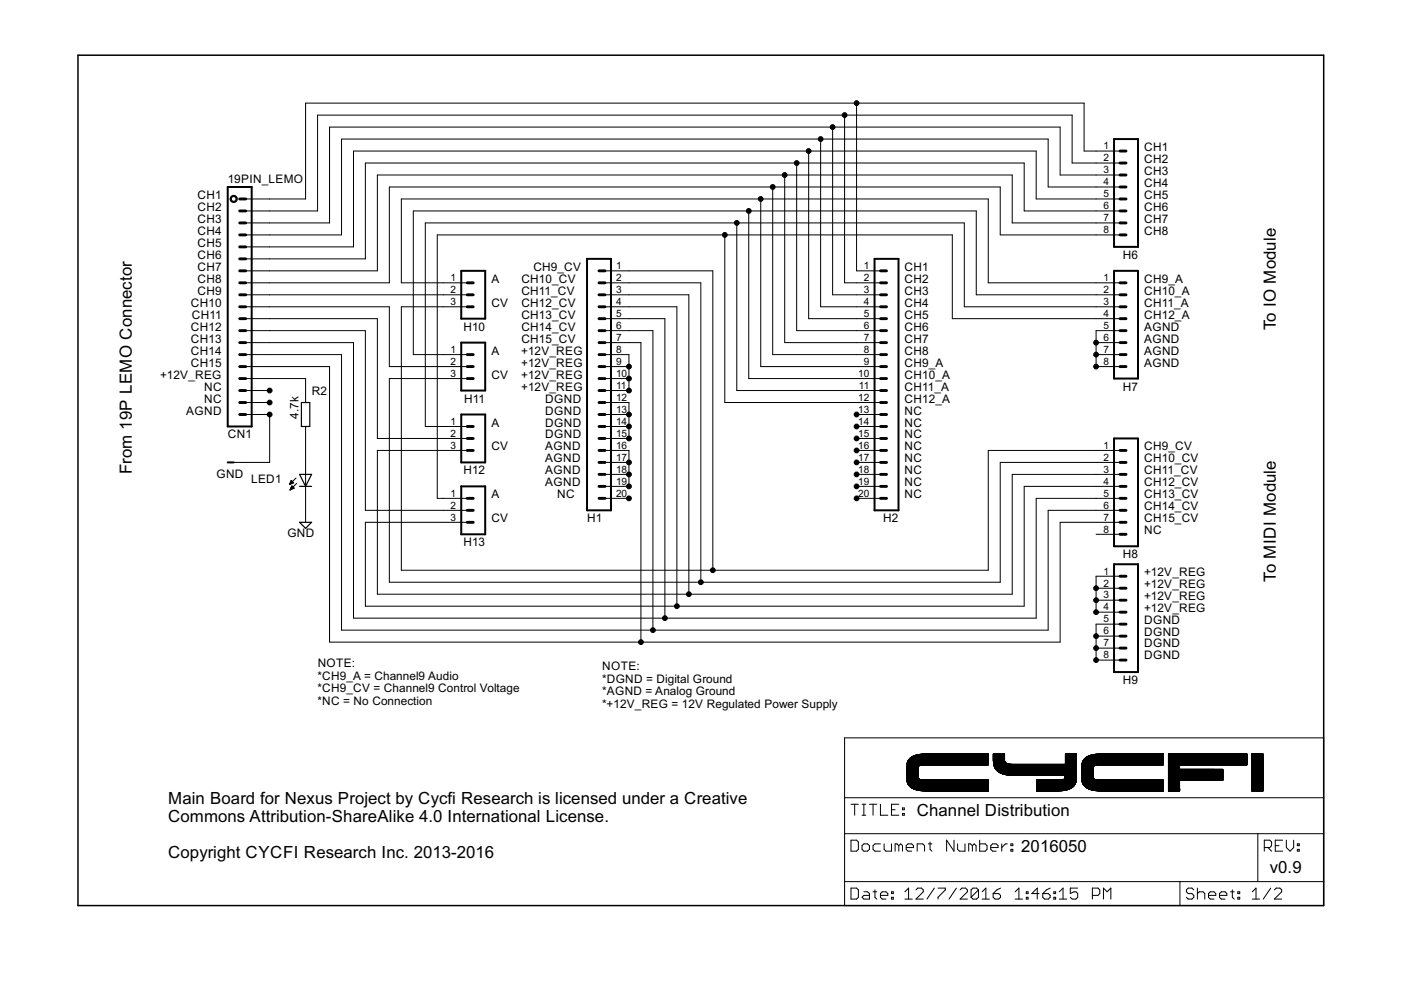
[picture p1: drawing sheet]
<svg xmlns="http://www.w3.org/2000/svg" width="297mm" height="210mm" viewBox="0 0 297 210" stroke-linecap="round" stroke-linejoin="round" font-family="sans-serif">
<g fill="none" stroke="#000" stroke-width=".21">
<path d="M163.8 39.6v35.6h22.9M166.4 37.1v35.5h20.3M168.9 34.6v35.5h17.8M171.4 32v35.6h15.3M174 29.5v35.5h12.7M176.5 26.9v35.6h10.2M179.1 24.4v35.6h7.6M181.6 21.9v35.5h5.1M237.5 32h-7.7v-10.1h-165v20.3h-12.7M237.5 34.6h-10.2v-10.2h-160v20.3h-15.2M237.5 37.1h-12.7v-10.2h-154.9v20.4h-17.8M237.5 39.6h-15.3v-10.1h-149.8v20.3h-20.3"/>
<path d="M99.1 60h-14v-17.8h124.4v17.8h28M128.3 57.4h22.8v63.5M128.3 60h20.3v63.4M153.7 49.8v35.5h33M156.2 47.3v35.5h30.5M158.7 44.7v35.6h28M161.3 42.2v35.5h25.4M237.5 47.3h-22.9v-10.2h-134.6v20.3h-27.9M237.5 49.8h-25.4v-10.2h-129.6v20.4h-30.4M237.5 42.2h-17.8v-10.2h-144.7v20.3h-22.9M237.5 44.7h-20.4v-10.1h-139.6v20.3h-25.4M52.1 62.5h47"/>
<path d="M52.1 65h30.4v12.7h16.6M52.1 67.6h27.9v25.4h19.1M52.1 70.1h25.4v38.1h21.6M52.1 72.6h22.9v58.5h144.7v-25.4h17.8M52.1 75.2h20.3v58.4h149.8v-25.4h15.3M52.1 77.7h17.8v58.4h154.9v-25.4h12.7M99.1 65h-14v55.9h124.4v-25.4h28M128.3 62.5h17.7v63.5M128.3 65h15.2v63.5M128.3 67.6h12.7v63.5M128.3 70.1h10.1v63.5M128.3 72.6h7.6v63.5"/>
<path d="M128.3 75.2h5v7.6h-5M128.3 77.7h5M232.4 72.6h5.1M232.4 75.2h5.1M237.5 62.5h-30.5v-17.8h-119.4v30.5h11.5M237.5 65h-33.1v-17.7h-114.2v43.1h8.9M237.5 67.6h-35.6v-17.8h-109.2v55.9h6.4M237.5 70.1h-5.1v7.6h5.1M52.1 80.3h12.7v5M52.1 82.8h5.1M52.1 85.3h5.1M52.1 87.9h5.1v10.1h-7.6"/>
<path d="M64.8 90.4v20.3M99.1 80.3h-16.6v43.1h129.6v-25.4h25.4M99.1 95.5h-19.1v30.5h134.6v-25.4h22.9M128.3 80.3h5M128.3 85.3h5v7.7h-5M128.3 87.9h5M128.3 90.4h5M128.3 95.5h5v7.6h-5M128.3 98h5M181.6 87.9h5.1M181.6 90.4h5.1M181.6 93h5.1"/>
<path d="M181.6 95.5h5.1M181.6 98h5.1M61.4 102.6h.2M61.4 102.5h.5M61.5 102.4h.7M61.5 103.8h.1M61.6 102.3h.5M61.6 103.7h.3M61.6 102.2h.4M61.6 103.6h.6M61.7 102h.2M61.7 103.5h.6"/>
<path d="M61.7 103.4h.5M61.7 101.9h.1M61.7 101.9l.6 .5-.9 .3zM61.8 103.2h.3M61.8 103.1h.2M61.9 103l.5 .5-.9 .4zM62.8 101.3l-1.4 1.4M62.9 102.5l-1.4 1.4M128.3 100.6h5M128.3 105.7h5M181.6 100.6h5.1M181.6 103.1h5.1"/>
<path d="M181.6 105.7h5.1M232.4 113.3h5.1M237.5 103.1h-20.4v25.4h-139.6v-17.8h21.6M232.4 124.7h5.1M232.4 127.3h5.1M232.4 134.9h5.1M232.4 137.4h5.1M237.5 122.2h-5.1v7.6h5.1M237.5 132.3h-5.1v7.7h5.1M179.1 156.4h101.5v35.6h-101.5zM194.7 160h14.8M195 159.9h14.5"/>
<path d="M195.6 159.9h13.9M196.4 159.8h13.1M210.6 160h2.4M210.6 159.9h2.4M210.6 159.8h2.4M225.9 160h2.3M225.9 159.9h2.3M225.9 159.8h2.3M231.9 160h14.7M232.1 159.9h14.5M232.7 159.9h13.9M233.6 159.8h13"/>
<path d="M247.7 160h16.7M247.7 159.9h16.7M247.7 159.8h16.7M265.4 160h2.4M265.4 159.9h2.4M265.4 159.8h2.4M179.1 176.8h101.5M179.1 169.1h101.5M180.4 178.1h1.2l.4 .4v1.6l-.4 .4h-1.2zM180.4 170.5h1.6M181.2 170.5v2.3M182.8 179.3l.4-.4h.7l.4 .4v.8l-.4 .4h-.7l-.4-.4z"/>
<path d="M182.8 170.5h.8M182.8 172.8h.8M183.2 170.5v2.3M184.3 170.5h1.6M185.1 170.5v2.3M186.7 170.5v2.3h1.5M186.7 178.9h-1.2l-.4 .4v.8l.4 .4h1.2M187.5 178.9v1.2l.3 .4h1.2v-1.6M189 171.7h.8M190.6 170.5h-1.6v2.3h1.6M190.6 179.3l-.4-.4h-.4v1.6M190.6 179.3l.4-.4 .3 .4v1.2"/>
<path d="M190.6 179.3v1.2M191.3 172.5h.4v.3h-.4zM191.3 171.3h.4v.4h-.4zM192.1 179.7h1.6v-.4l-.4-.4h-.8l-.4 .4v.8l.4 .4h.8M192.2 165.2h2.8M192.2 165.1l2.7 .1M192.2 165.1h2.6M192.2 165l2.6 .1M192.2 165h2.5M192.2 164.9l2.5 .1M192.2 164.9h2.5M192.2 164.8h2.5"/>
<path d="M192.2 164.8h2.4M192.2 164.7h2.4M192.2 164.6h2.4M192.2 164.5h2.4M192.2 164.4h2.4M192.2 164.3h2.4M192.2 164.2h2.4M192.2 164.1h2.4M192.2 164h2.4M192.2 163.9h2.4M192.2 163.8h2.4M192.2 163.7h2.4"/>
<path d="M192.2 163.6h2.4M192.2 163.5h2.4M192.2 163.4h2.4M192.2 163.3h2.4M192.2 163.2h2.4M192.2 163.1h2.4M192.2 163h2.4M192.2 162.9h2.4M192.2 162.8h2.4M192.2 162.7h2.5M192.3 165.4h17.2M192.3 165.3h3.5"/>
<path d="M192.3 165.2l3.1 .1M192.3 165.5h17.2M192.3 162.1h17.2M192.3 162h17.2M192.3 165.6h17.2M192.3 161.9h17.2M192.3 165.7h17.2M192.3 165.8h17.2M192.3 161.8h17.2M192.4 165.8h17.1M192.4 161.7h17.1M192.4 165.9h17.1"/>
<path d="M192.4 161.6h17.1M192.4 166h17.1M192.4 161.5h17.1M192.4 166.1h17.1M192.5 166.1h17M192.5 161.4h17M192.5 166.2h17M192.5 161.3h17M192.6 166.3h16.9M192.6 161.2h16.9M192.6 166.4h16.9M192.6 161.1h16.9"/>
<path d="M192.7 161.1h16.8M192.7 166.5h16.8M192.7 161h16.8M192.8 166.6h16.7M192.8 160.9h16.7M192.8 166.7h16.7M192.9 166.7h16.6M192.9 160.8h16.6M193 166.8h16.5M193 160.8h16.5M193 160.7h16.5M193.1 160.7h16.4"/>
<path d="M193.1 166.9h16.4M193.1 160.6h16.4M193.2 160.6h16.3M193.2 167h16.3M193.3 167h16.2M193.3 160.5h16.2M193.4 160.5h16.1M193.4 167.1h16.1M193.5 167.2h16M193.5 160.4h16M193.6 167.2h15.9M193.7 167.3h15.8"/>
<path d="M193.7 160.3h15.8M193.8 160.3h15.7M193.8 167.3h15.7M194 167.4h15.5M194 160.2h15.5M194.1 160.1h15.4M194.1 167.4h15.4M194.3 167.5h15.2M194.3 160.1h15.2M194.4 160h15.1M194.5 167.5h15M194.6 162.9h-2.4"/>
<path d="M194.7 162.7h-2.5M194.7 162.6h-2.5M194.7 167.6h14.8M194.7 162.5h-2.5M194.8 162.5h-2.6M194.8 162.4h-2.6M194.9 162.3l-2.7 .1M195.1 162.3h-2.8M195.1 167.6h14.4M195.4 162.2l-3.1 .1M195.6 167.7h13.9M196.8 178.9h.8"/>
<path d="M197.2 178.5v1.6l.4 .4M202.3 178.1v2.4l-1.6-2.4v2.4M203 178.9v1.2l.4 .4h1.2v-1.6M206.2 179.3l-.4-.4h-.4v1.6M206.2 179.3v1.2M206.2 179.3l.3-.4 .4 .4v1.2M207.7 178.1v2.4h1.2l.4-.4v-.8l-.4-.4h-1.2M209.5 162.2h-17.2M210.1 179.7h1.5v-.4l-.4-.4h-.8l-.3 .4v.8l.3 .4h.8M210.6 161.3h2.4M210.6 161.2h2.4M210.6 161.1h2.4"/>
<path d="M210.6 161h2.4M210.6 160.9h2.4M210.6 160.8h2.4M210.6 160.7h2.4M210.6 160.6h2.4M210.6 160.5h2.4M210.6 160.4h2.4M210.6 160.3h2.4M210.6 160.2h2.4M210.6 160.1h2.4M210.6 161.6l2.6 .1M210.6 161.6h2.5"/>
<path d="M210.6 161.5h2.5M210.6 161.4h2.4M210.6 161.3l2.4 .1M210.7 161.9h2.7M210.7 161.8h2.7M210.7 161.8h2.6M210.7 161.7h2.5M210.7 162h3.2M210.7 161.9h3M210.7 162.1h17.5M210.7 162l17.5 .1M210.7 162.2h17.5"/>
<path d="M210.8 162.3h17.4M210.8 162.4h17.4M210.8 162.5h17.4M210.8 162.6h17.4M210.9 162.6h17.3M210.9 162.7h17.3M210.9 162.8h17.3M211 162.9h17.2M211.1 163h17.1M211.1 163.1h17.1M211.2 163.1h17M211.2 163.2h17"/>
<path d="M211.3 163.3h16.9M211.4 163.4h16.8M211.5 163.5h16.7M211.6 163.6h16.6M211.7 163.7h16.5M211.8 163.7h16.4M211.9 163.8h16.3M212 163.8h16.2M212.1 163.9h16.1M212.2 163.9h16M212.3 164h15.9M212.4 178.9v1.6"/>
<path d="M212.4 164h15.8M212.6 164.1h15.6M212.8 164.1h15.4M212.9 164.2h15.3M213.2 164.3h15M213.4 164.3h14.8M213.6 178.9h-.4l-.8 .8M213.8 164.4h14.4M214.3 178.9h.4v.4h-.4zM214.4 164.4h13.8M219.8 166.4h8.1M219.8 166.3h8.1"/>
<path d="M219.8 166.1h8.2M219.8 165.9h8.3M219.8 165.7h8.3M219.8 165.6h8.3M219.8 165.5h8.4M219.8 165.4h8.4M224.9 167.7h-5.1M225 165.3h3.2M225.3 165.3h2.9M225.4 167.6l-5.6 .1M225.6 165.2h2.6M225.7 165.1h2.5"/>
<path d="M225.8 167.6h-6M225.8 165h2.4M225.8 164.9h2.4M225.8 164.8h2.4M225.8 164.7h2.4M225.8 164.6h2.4M225.8 164.5h2.4M225.9 162h2.3M225.9 161.9h2.3M225.9 161.8h2.3M225.9 161.7h2.3M225.9 161.6h2.3"/>
<path d="M225.9 161.5h2.3M225.9 161.4h2.3M225.9 161.3h2.3M225.9 161.2h2.3M225.9 161.1h2.3M225.9 161h2.3M225.9 160.9h2.3M225.9 160.8h2.3M225.9 160.7h2.3M225.9 160.6h2.3M225.9 160.5h2.3M225.9 160.4h2.3"/>
<path d="M225.9 160.3h2.3M225.9 160.2h2.3M225.9 160.1h2.3M225.9 167.5l-6.1 .1M226.2 167.5h-6.4M226.4 167.4h-6.6M226.5 167.4h-6.7M226.7 167.3h-6.9M226.8 167.3h-7M226.9 167.2h-7.1M227 167.2h-7.2M227.1 167.1h-7.3"/>
<path d="M227.2 167l-7.4 .1M227.2 167h-7.4M227.4 166.9l-7.6 .1M227.4 166.9h-7.6M227.5 166.8l-7.7 .1M227.5 166.8h-7.7M227.6 166.7l-7.8 .1M227.6 166.7h-7.8M227.7 166.6l-7.9 .1M227.7 166.6h-7.9M227.8 166.5l-8 .1M227.8 166.5h-8"/>
<path d="M227.9 166.4l-8.1 .1M227.9 166.3h-8.1M228 166.2h-8.2M228 166.1h-8.2M228 166h-8.2M228.1 165.9l-8.3 .1M228.1 165.8l-8.3 .1M228.1 165.8h-8.3M228.2 165.6h-8.4M228.2 165.5h-8.4M228.2 165.4h-8.4M229.3 165.1h2.6"/>
<path d="M229.3 165l2.6 .1M229.3 165h2.6M229.3 164.9l2.5 .1M229.3 164.9h2.5M229.3 164.8h2.5M229.3 164.7h2.5M229.3 164.7h2.4M229.3 164.6h2.4M229.3 164.5h2.4M229.3 164.4h2.4M229.3 164.3h2.4M229.3 164.2h2.4"/>
<path d="M229.3 164.1h2.4M229.3 164h2.4M229.3 163.9h2.4M229.3 163.8h2.4M229.3 163.7h2.4M229.3 163.6h2.4M229.3 163.5h2.4M229.3 163.4h2.4M229.3 163.3h2.4M229.3 163.2h2.4M229.3 163.1h2.4M229.3 163h2.4"/>
<path d="M229.3 162.9h2.4M229.3 162.8h2.5M229.3 162.7h2.5M229.3 162.5h2.6M229.4 165.4h17.2M229.4 165.3h3.5M229.4 165.2l3.1 .1M229.4 165.2h2.7M229.4 165.1l2.6 .1M229.4 165.5h17.2M229.4 162.1h17.2M229.4 165.6h17.2"/>
<path d="M229.4 162h17.2M229.4 161.9h17.2M229.4 165.7h17.2M229.4 161.8h17.2M229.5 165.8h17.1M229.5 161.8h17.1M229.5 161.7h17.1M229.5 165.9h17.1M229.5 161.6h17.1M229.5 166h17.1M229.5 161.5h17.1M229.6 166.1h17"/>
<path d="M229.6 161.5h17M229.6 161.4h17M229.6 166.2h17M229.6 161.3h17M229.7 166.3h16.9M229.7 161.2h16.9M229.7 166.4h16.9M229.7 161.1h16.9M229.8 161.1h16.8M229.8 166.5h16.8M229.8 161h16.8M229.9 166.6h16.7"/>
<path d="M229.9 160.9h16.7M230 166.7h16.6M230 160.9h16.6M230 160.8h16.6M230.1 160.8h16.5M230.1 166.8h16.5M230.1 160.7h16.5M230.2 166.9h16.4M230.2 160.7h16.4M230.3 166.9h16.3M230.3 160.6h16.3M230.3 167h16.3"/>
<path d="M230.4 167h16.2M230.4 160.5h16.2M230.5 160.5h16.1M230.5 167.1h16.1M230.6 167.2h16M230.6 160.4h16M230.7 160.4h15.9M230.7 167.2h15.9M230.8 167.3h15.8M230.8 160.3h15.8M230.9 160.3h15.7M230.9 167.3h15.7"/>
<path d="M231.1 167.4h15.5M231.1 160.2h15.5M231.2 160.1h15.4M231.2 167.4h15.4M231.4 167.5h15.2M231.4 160.1h15.2M231.6 160h15M231.6 167.5h15M231.8 162.7h-2.5M231.8 162.6h-2.5M231.8 167.6h14.8M231.9 162.5h-2.6"/>
<path d="M231.9 162.4h-2.5M232 162.3l-2.6 .1M232.2 162.3h-2.8M232.2 167.6h14.4M232.5 162.2l-3.1 .1M232.7 167.7h13.9M246.6 162.2h-17.2M247.7 167.7h2.4M247.7 167.6h2.4M247.7 167.5h2.4M247.7 167.4h2.4M247.7 167.3h2.4"/>
<path d="M247.7 167.2h2.4M247.7 167.1h2.4M247.7 167h2.4M247.7 166.9h2.4M247.7 166.8h2.4M247.7 166.7h2.4M247.7 166.6h2.4M247.7 166.5h2.4M247.7 166.4h2.4M247.7 166.3h2.4M247.7 166.2h2.4M247.7 166.1h2.4"/>
<path d="M247.7 166h2.4M247.7 165.9h2.4M247.7 165.8h2.4M247.7 165.7h2.4M247.7 165.6h2.4M247.7 165.5h2.4M247.7 165.5h11.5M247.7 165.4h11.5M247.7 165.3h11.5M247.7 165.2h11.5M247.7 165.1h11.5M247.7 165h11.5"/>
<path d="M247.7 164.9h11.5M247.7 164.8h11.5M247.7 164.7h11.5M247.7 164.6h11.5M247.7 164.5h11.5M247.7 164.4h11.5M247.7 164.3h11.5M247.7 164.2h11.5M247.7 164.1h11.5M247.7 164h11.5M247.7 163.9h11.5M247.7 163.8h11.5"/>
<path d="M247.7 163.7h11.5M247.7 163.6h11.5M247.7 163.5h11.5M247.7 163.4h11.5M247.7 163.3h11.5M247.7 163.2h11.5M247.7 163.1h11.5M247.7 163h2.4M247.7 162.9h2.4M247.7 162.8h2.4M247.7 162.7h2.4M247.7 162.6h2.4"/>
<path d="M247.7 162.5h2.4M247.7 162.4h2.4M247.7 162.3h2.4M247.7 162.2h2.4M247.7 162.1h16.7M247.7 162h16.7M247.7 161.9h16.7M247.7 161.8h16.7M247.7 161.7h16.7M247.7 161.6h16.7M247.7 161.5h16.7M247.7 161.4h16.7"/>
<path d="M247.7 161.3h16.7M247.7 161.2h16.7M247.7 161.1h16.7M247.7 161h16.7M247.7 160.9h16.7M247.7 160.8h16.7M247.7 160.7h16.7M247.7 160.6h16.7M247.7 160.5h16.7M247.7 160.4h16.7M247.7 160.3h16.7M247.7 160.2h16.7"/>
<path d="M247.7 160.1h16.7M264.4 162.2h-16.7M265.4 167.7h2.4M265.4 167.6h2.4M265.4 167.5h2.4M265.4 167.4h2.4M265.4 167.3h2.4M265.4 167.2h2.4M265.4 167.1h2.4M265.4 167h2.4M265.4 166.9h2.4M265.4 166.8h2.4"/>
<path d="M265.4 166.7h2.4M265.4 166.6h2.4M265.4 166.5h2.4M265.4 166.4h2.4M265.4 166.3h2.4M265.4 166.2h2.4M265.4 166.1h2.4M265.4 166h2.4M265.4 165.9h2.4M265.4 165.8h2.4M265.4 165.7h2.4M265.4 165.6h2.4"/>
<path d="M265.4 165.5h2.4M265.4 165.4h2.4M265.4 165.3h2.4M265.4 165.2h2.4M265.4 165.1h2.4M265.4 165h2.4M265.4 164.9h2.4M265.4 164.8h2.4M265.4 164.7h2.4M265.4 164.6h2.4M265.4 164.5h2.4M265.4 164.4h2.4"/>
<path d="M265.4 164.3h2.4M265.4 164.2h2.4M265.4 164.1h2.4M265.4 164h2.4M265.4 163.9h2.4M265.4 163.8h2.4M265.4 163.7h2.4M265.4 163.6h2.4M265.4 163.5h2.4M265.4 163.4h2.4M265.4 163.3h2.4M265.4 163.2h2.4"/>
<path d="M265.4 163.1h2.4M265.4 163h2.4M265.4 162.9h2.4M265.4 162.8h2.4M265.4 162.7h2.4M265.4 162.6h2.4M265.4 162.5h2.4M265.4 162.4h2.4M265.4 162.3h2.4M265.4 162.2h2.4M265.4 162.1h2.4M265.4 162h2.4"/>
<path d="M265.4 161.9h2.4M265.4 161.8h2.4M265.4 161.7h2.4M265.4 161.6h2.4M265.4 161.5h2.4M265.4 161.4h2.4M265.4 161.3h2.4M265.4 161.2h2.4M265.4 161.1h2.4M265.4 161h2.4M265.4 160.9h2.4M265.4 160.8h2.4"/>
<path d="M265.4 160.7h2.4M265.4 160.6h2.4M265.4 160.5h2.4M265.4 160.4h2.4M265.4 160.3h2.4M265.4 160.2h2.4M265.4 160.1h2.4M266.7 176.8v10.1M268.1 179.7h1.1l.4-.4v-.8l-.4-.4h-1.1v2.4M268.8 179.7l.8 .8M270.4 179.3h.8M271.9 178.1h-1.5v2.4h1.5"/>
<path d="M272.7 178.1v1.6l.8 .8 .8-.8v-1.6M275.1 178.9h.4v.4h-.4zM179.1 186.9h101.5M180.4 188.3h1.2l.4 .4v1.5l-.4 .4h-1.2zM183.2 189.1h.7l.4 .4v1.1h-1.1l-.4-.4 .4-.4h1.1M185.1 189.1h.8M185.5 188.7v1.5l.4 .4M186.7 189.8h1.5v-.3l-.4-.4h-.8l-.3 .4v.7l.3 .4h.8M189 190.2h.4v.4h-.4zM189 189.1h.4v.4h-.4zM191.9 190.6h1.5M191.9 189.1l.7-.8v2.3"/>
<path d="M194.2 188.7l.4-.4h.8l.3 .4v.4l-1.5 1.5h1.5M194.5 180.5v-1.6h1.1l.4 .4v1.2M198.1 188.3l-1.6 2.3M198.9 188.3h1.5v.4l-1.5 1.5v.4M202.8 188.3l-1.6 2.3M203.6 188.7l.3-.4h.8l.4 .4v.4l-1.5 1.5h1.5M207.5 188.7v1.5l-.4 .4h-.8l-.4-.4M207.5 188.7l-.4-.4h-.8l-.4 .4v1.5M207.5 188.7l-1.6 1.5M208.2 190.6h1.6M208.2 189.1l.8-.8v2.3M210.6 189.5h1.1l.4 .3v.4l-.4 .4h-.7l-.4-.4z"/>
<path d="M212.1 188.3l-.8 .4-.7 .8M214.3 180.1h.4v.4h-.4zM215.2 190.6h1.6M215.2 189.1l.8-.8v2.3M217.6 190.2h.4v.4h-.4zM217.6 189.1h.4v.4h-.4zM220.3 189.5h-1.5l1.1-1.2v2.3M221.1 189.5h1.2l.4 .3v.4l-.4 .4h-.8l-.4-.4zM222.7 188.3l-.8 .4-.8 .8M223.4 190.2h.4v.4h-.4zM223.4 189.1h.4v.4h-.4zM224.6 190.6h1.6"/>
<path d="M224.6 189.1l.8-.8v2.3M228.5 188.3h-1.6v1.2l.8-.4h.4l.4 .4v.7l-.4 .4h-.8l-.4-.4M231.6 189.8h1.2l.4-.3v-.8l-.4-.4h-1.2v2.3M234 190.6v-2.3l.7 .8 .8-.8v2.3M250.2 186.9v5.1M253.1 188.7l-.4-.4h-.8l-.4 .4v.4l.4 .4h.8l.4 .3v.4l-.4 .4h-.8l-.4-.4M253.9 189.5l.4-.4h.8l.3 .4v1.1M253.9 188.3v2.3M256.2 189.8h1.6v-.3l-.4-.4h-.8l-.4 .4v.7l.4 .4h.8M258.6 189.8h1.5v-.3l-.4-.4h-.7l-.4 .4v.7l.4 .4h.7M260.9 189.1h.8M261.3 188.7v1.5l.4 .4"/>
<path d="M262.4 190.2h.4v.4h-.4zM262.4 189.1h.4v.4h-.4zM265.5 190.6h1.6M265.5 189.1l.8-.8v2.3M269.4 188.3l-1.6 2.3M270.2 188.7l.4-.4h.8l.3 .4v.4l-1.5 1.5h1.5M275.1 180.1h.4v.4h-.4z"/>
</g>
<path d="M16.5 11.7h264.1v180.3h-264.1z" fill="none" stroke="#000" stroke-width=".32"/>
<path d="M48.3 39.6h5.1v50.8h-5.1zM236.2 29.5h5.1v22.8h-5.1zM97.8 57.4h5.1v10.2h-5.1zM124.5 54.9h5v53.3h-5zM185.4 54.9h5.1v53.3h-5.1zM236.2 57.4h5.1v22.9h-5.1zM97.8 72.6h5.1v10.2h-5.1zM48.3 98h1.3M97.8 87.9h5.1v10.1h-5.1zM236.2 93h5.1v22.8h-5.1zM97.8 103.1h5.1v10.2h-5.1zM236.2 119.6h5.1v22.9h-5.1z" fill="none" stroke="#000" stroke-width=".42"/>
<g fill="none" stroke="#000" stroke-width=".61">
<path d="M237.5 37.1h1.2M237.5 34.6h1.2M237.5 32h1.2M237.5 39.6h1.2M50.8 60h1.3M50.8 57.4h1.3M50.8 42.2h1.3M50.8 49.8h1.3M50.8 47.3h1.3M50.8 44.7h1.3M50.8 52.3h1.3M50.8 54.9h1.3"/>
<path d="M99.1 60h1.2M127 60h1.3M127 57.4h1.3M186.7 60h1.3M186.7 57.4h1.3M237.5 60h1.2M237.5 42.2h1.2M237.5 49.8h1.2M237.5 47.3h1.2M237.5 44.7h1.2M50.8 62.5h1.3M50.8 67.6h1.3"/>
<path d="M50.8 65h1.3M50.8 75.2h1.3M50.8 72.6h1.3M50.8 70.1h1.3M50.8 77.7h1.3M99.1 62.5h1.2M99.1 65h1.2M99.1 75.2h1.2M99.1 77.7h1.2M127 62.5h1.3M127 67.6h1.3M127 65h1.3"/>
<path d="M127 75.2h1.3M127 72.6h1.3M127 70.1h1.3M127 77.7h1.3M186.7 62.5h1.3M186.7 67.6h1.3M186.7 65h1.3M186.7 75.2h1.3M186.7 72.6h1.3M186.7 70.1h1.3M186.7 77.7h1.3M237.5 62.5h1.2"/>
<path d="M237.5 67.6h1.2M237.5 65h1.2M237.5 75.2h1.2M237.5 72.6h1.2M237.5 70.1h1.2M237.5 77.7h1.2M50.8 80.3h1.3M50.8 87.9h1.3M50.8 85.3h1.3M50.8 82.8h1.3M99.1 80.3h1.2M99.1 95.5h1.2"/>
<path d="M99.1 93h1.2M99.1 90.4h1.2M127 80.3h1.3M127 87.9h1.3M127 85.3h1.3M127 82.8h1.3M127 95.5h1.3M127 93h1.3M127 90.4h1.3M127 98h1.3M186.7 80.3h1.3M186.7 87.9h1.3"/>
<path d="M186.7 85.3h1.3M186.7 82.8h1.3M186.7 95.5h1.3M186.7 93h1.3M186.7 90.4h1.3M186.7 98h1.3M237.5 95.5h1.2M237.5 98h1.2M99.1 105.7h1.2M99.1 110.7h1.2M99.1 108.2h1.2M127 100.6h1.3"/>
<path d="M127 105.7h1.3M127 103.1h1.3M186.7 100.6h1.3M186.7 105.7h1.3M186.7 103.1h1.3M237.5 100.6h1.2M237.5 105.7h1.2M237.5 103.1h1.2M237.5 113.3h1.2M237.5 110.7h1.2M237.5 108.2h1.2M237.5 127.3h1.2"/>
<path d="M237.5 124.7h1.2M237.5 122.2h1.2M237.5 132.3h1.2M237.5 129.8h1.2M237.5 140h1.2M237.5 137.4h1.2M237.5 134.9h1.2"/>
</g>
<path d="M63.9 85.3h1.8v5.1h-1.8zM63.5 110.7h2.6l-1.3 1.3zM63.5 100.6h2.6l-1.3 2.5zM63.5 103.1h2.6" fill="none" stroke="#000" stroke-width=".25"/>
<g fill="#000" stroke="#000" stroke-width=".21">
<path d="M49 41.7a.76 .76 0 0 1 1.2 0 .76 .76 0 0 1-.4 1.2 .76 .76 0 0 1-1-.7h.2a.51 .51 0 0 1 .8-.4 .51 .51 0 0 1 .1 .8 .51 .51 0 0 1-.8-.2l-.1-.2h-.2z" fill-rule="evenodd"/>
<circle cx="163.8" cy="39.6" r=".51"/>
<circle cx="166.4" cy="37.1" r=".51"/>
<circle cx="168.9" cy="34.6" r=".51"/>
<circle cx="171.4" cy="32" r=".51"/>
<circle cx="174" cy="29.5" r=".51"/>
<circle cx="176.5" cy="26.9" r=".51"/>
<circle cx="179.1" cy="24.4" r=".51"/>
<circle cx="181.6" cy="21.9" r=".51"/>
<circle cx="153.7" cy="49.8" r=".51"/>
<circle cx="156.2" cy="47.3" r=".51"/>
<circle cx="158.7" cy="44.7" r=".51"/>
<circle cx="161.3" cy="42.2" r=".51"/>
<circle cx="133.3" cy="77.7" r=".51"/>
<circle cx="232.4" cy="72.6" r=".51"/>
<circle cx="232.4" cy="75.2" r=".51"/>
<circle cx="232.4" cy="77.7" r=".51"/>
<circle cx="57.2" cy="87.9" r=".51"/>
<circle cx="57.2" cy="82.8" r=".51"/>
<circle cx="57.2" cy="85.3" r=".51"/>
<circle cx="133.3" cy="93" r=".51"/>
<circle cx="133.3" cy="82.8" r=".51"/>
<circle cx="133.3" cy="80.3" r=".51"/>
<circle cx="133.3" cy="98" r=".51"/>
<circle cx="133.3" cy="90.4" r=".51"/>
<circle cx="133.3" cy="87.9" r=".51"/>
<circle cx="181.6" cy="90.4" r=".51"/>
<circle cx="181.6" cy="98" r=".51"/>
<circle cx="181.6" cy="87.9" r=".51"/>
<circle cx="181.6" cy="93" r=".51"/>
<circle cx="181.6" cy="95.5" r=".51"/>
<circle cx="133.3" cy="100.6" r=".51"/>
<circle cx="133.3" cy="103.1" r=".51"/>
<circle cx="133.3" cy="105.7" r=".51"/>
<circle cx="181.6" cy="103.1" r=".51"/>
<circle cx="181.6" cy="105.7" r=".51"/>
<circle cx="181.6" cy="100.6" r=".51"/>
<circle cx="135.9" cy="136.1" r=".51"/>
<circle cx="138.4" cy="133.6" r=".51"/>
<circle cx="141" cy="131.1" r=".51"/>
<circle cx="143.5" cy="128.5" r=".51"/>
<circle cx="146" cy="126" r=".51"/>
<circle cx="148.6" cy="123.4" r=".51"/>
<circle cx="151.1" cy="120.9" r=".51"/>
<circle cx="232.4" cy="140" r=".51"/>
<circle cx="232.4" cy="124.7" r=".51"/>
<circle cx="232.4" cy="127.3" r=".51"/>
<circle cx="232.4" cy="129.8" r=".51"/>
<circle cx="232.4" cy="137.4" r=".51"/>
<circle cx="232.4" cy="134.9" r=".51"/>
</g>
<g font-size="4">
<text x="270.5" y="70.1" transform="rotate(-90 270.5 70.1)">To IO Module</text>
<text x="28" y="100.5" transform="rotate(-90 28 100.5)">From 19P LEMO Connector</text>
<text x="270.5" y="123.4" transform="rotate(-90 270.5 123.4)">To MIDI Module</text>
<text x="35.6" y="170.4">Main Board for Nexus Project by Cycfi Research is licensed under a Creative</text>
<text x="194.4" y="173">Channel Distribution</text>
<text x="35.6" y="174.2">Commons Attribution-ShareAlike 4.0 International License.</text>
<text x="35.6" y="181.8">Copyright CYCFI Research Inc. 2013-2016</text>
<text x="216.5" y="180.6">2016050</text>
<text x="269.2" y="185">v0.9</text>
</g>
<g font-size="2.8">
<text x="242.6" y="32">CH1</text>
<text x="242.6" y="34.6">CH2</text>
<text x="48.3" y="38.9">19PIN_LEMO</text>
<text x="242.6" y="37.1">CH3</text>
<text x="242.6" y="39.6">CH4</text>
<text x="41.9" y="42.2">CH1</text>
<text x="41.9" y="44.7">CH2</text>
<text x="41.9" y="47.3">CH3</text>
<text x="242.6" y="42.2">CH5</text>
<text x="242.6" y="44.7">CH6</text>
<text x="242.6" y="47.3">CH7</text>
<text x="41.9" y="49.8">CH4</text>
<text x="41.9" y="52.3">CH5</text>
<text x="242.6" y="49.8">CH8</text>
<text x="41.9" y="54.9">CH6</text>
<text x="41.9" y="57.4">CH7</text>
<text x="41.9" y="60">CH8</text>
<text x="104.2" y="60">A</text>
<text x="110.5" y="60">CH10_CV</text>
<text x="113.1" y="57.4">CH9_CV</text>
<text x="191.8" y="57.4">CH1</text>
<text x="191.8" y="60">CH2</text>
<text x="238" y="54.9">H6</text>
<text x="242.6" y="60">CH9_A</text>
<text x="40.5" y="65">CH10</text>
<text x="41.9" y="62.5">CH9</text>
<text x="104.2" y="65">CV</text>
<text x="110.5" y="62.5">CH11_CV</text>
<text x="110.5" y="65">CH12_CV</text>
<text x="191.8" y="62.5">CH3</text>
<text x="191.8" y="65">CH4</text>
<text x="242.6" y="62.5">CH10_A</text>
<text x="242.6" y="65">CH11_A</text>
<text x="40.5" y="70.1">CH12</text>
<text x="40.7" y="67.6">CH11</text>
<text x="98.2" y="70.1">H10</text>
<text x="110.5" y="67.6">CH13_CV</text>
<text x="110.5" y="70.1">CH14_CV</text>
<text x="191.8" y="67.6">CH5</text>
<text x="191.8" y="70.1">CH6</text>
<text x="242.6" y="67.6">CH12_A</text>
<text x="242.6" y="70.1">AGND</text>
<text x="40.5" y="72.7">CH13</text>
<text x="40.5" y="75.2">CH14</text>
<text x="40.5" y="77.7">CH15</text>
<text x="104.2" y="75.2">A</text>
<text x="110.5" y="75.2">+12V_REG</text>
<text x="110.5" y="77.7">+12V_REG</text>
<text x="110.5" y="72.7">CH15_CV</text>
<text x="191.8" y="72.7">CH7</text>
<text x="191.8" y="75.2">CH8</text>
<text x="191.8" y="77.7">CH9_A</text>
<text x="242.6" y="72.7">AGND</text>
<text x="242.6" y="75.2">AGND</text>
<text x="242.6" y="77.7">AGND</text>
<text x="33.9" y="80.3">+12V_REG</text>
<text x="43.3" y="82.8">NC</text>
<text x="66.1" y="83.9">R2</text>
<text x="104.2" y="80.3">CV</text>
<text x="110.5" y="80.3">+12V_REG</text>
<text x="110.5" y="82.8">+12V_REG</text>
<text x="191.8" y="80.3">CH10_A</text>
<text x="191.8" y="82.8">CH11_A</text>
<text x="238" y="82.8">H7</text>
<text x="39.5" y="87.9">AGND</text>
<text x="43.3" y="85.3">NC</text>
<text x="63.3" y="88.8" transform="rotate(-90 63.3 88.8)">4.7k</text>
<text x="98.4" y="85.4">H11</text>
<text x="115.6" y="87.9">DGND</text>
<text x="115.6" y="85.3">DGND</text>
<text x="191.8" y="85.3">CH12_A</text>
<text x="191.8" y="87.9">NC</text>
<text x="48.3" y="93">CN1</text>
<text x="104.2" y="90.4">A</text>
<text x="104.2" y="95.5">CV</text>
<text x="115.6" y="95.5">AGND</text>
<text x="115.6" y="93">DGND</text>
<text x="115.6" y="90.4">DGND</text>
<text x="191.8" y="90.4">NC</text>
<text x="191.8" y="93">NC</text>
<text x="191.8" y="95.5">NC</text>
<text x="242.6" y="95.5">CH9_CV</text>
<text x="45.9" y="101.3">GND</text>
<text x="98.2" y="100.6">H12</text>
<text x="115.6" y="98">AGND</text>
<text x="115.6" y="100.6">AGND</text>
<text x="191.8" y="98">NC</text>
<text x="191.8" y="100.6">NC</text>
<text x="242.6" y="98">CH10_CV</text>
<text x="242.6" y="100.6">CH11_CV</text>
<text x="53.2" y="102.4">LED1</text>
<text x="104.2" y="105.7">A</text>
<text x="115.6" y="103.1">AGND</text>
<text x="118.2" y="105.7">NC</text>
<text x="191.8" y="103.1">NC</text>
<text x="191.8" y="105.7">NC</text>
<text x="242.6" y="103.1">CH12_CV</text>
<text x="242.6" y="105.7">CH13_CV</text>
<text x="60.9" y="113.9">GND</text>
<text x="104.2" y="110.7">CV</text>
<text x="124.5" y="110.7">H1</text>
<text x="187.3" y="110.7">H2</text>
<text x="242.6" y="108.2">CH14_CV</text>
<text x="242.6" y="110.7">CH15_CV</text>
<text x="242.6" y="113.3">NC</text>
<text x="98.2" y="115.8">H13</text>
<text x="238" y="118.4">H8</text>
<text x="242.6" y="124.7">+12V_REG</text>
<text x="242.6" y="122.2">+12V_REG</text>
<text x="242.6" y="129.8">+12V_REG</text>
<text x="242.6" y="127.2">+12V_REG</text>
<text x="242.6" y="137.3">DGND</text>
<text x="242.6" y="134.7">DGND</text>
<text x="242.6" y="132.2">DGND</text>
<text x="67.4" y="141.5">NOTE:</text>
<text x="127.7" y="142.1">NOTE:</text>
<text x="242.6" y="139.8">DGND</text>
<text x="67.3" y="144.1">*CH9_A = Channel9 Audio</text>
<text x="67.3" y="146.8">*CH9_CV = Channel9 Control Voltage</text>
<text x="67.3" y="149.5">*NC = No Connection</text>
<text x="127.6" y="144.8">*DGND = Digital Ground</text>
<text x="127.6" y="147.4">*AGND = Analog Ground</text>
<text x="238" y="145">H9</text>
<text x="127.6" y="150.1">*+12V_REG = 12V Regulated Power Supply</text>
</g>
<g font-size="2.4">
<text x="234" y="31.7">1</text>
<text x="234" y="34.2">2</text>
<text x="234" y="36.7">3</text>
<text x="234" y="39.3">4</text>
<text x="234" y="41.8">5</text>
<text x="234" y="44.4">6</text>
<text x="234" y="46.9">7</text>
<text x="234" y="49.4">8</text>
<text x="95.5" y="59.6">1</text>
<text x="130.6" y="57.1">1</text>
<text x="130.6" y="59.6">2</text>
<text x="183.2" y="57.1">1</text>
<text x="183.2" y="59.6">2</text>
<text x="234" y="59.6">1</text>
<text x="95.5" y="62.1">2</text>
<text x="95.5" y="64.7">3</text>
<text x="130.6" y="62.1">3</text>
<text x="130.6" y="64.7">4</text>
<text x="183.2" y="62.1">3</text>
<text x="183.2" y="64.7">4</text>
<text x="234" y="62.1">2</text>
<text x="234" y="64.7">3</text>
<text x="130.6" y="67.2">5</text>
<text x="130.6" y="69.8">6</text>
<text x="183.2" y="67.2">5</text>
<text x="183.2" y="69.8">6</text>
<text x="234" y="67.2">4</text>
<text x="234" y="69.8">5</text>
<text x="95.5" y="74.8">1</text>
<text x="95.5" y="77.4">2</text>
<text x="130.6" y="72.3">7</text>
<text x="130.6" y="74.8">8</text>
<text x="130.6" y="77.4">9</text>
<text x="183.2" y="72.3">7</text>
<text x="183.2" y="74.8">8</text>
<text x="183.2" y="77.4">9</text>
<text x="234" y="72.3">6</text>
<text x="234" y="74.8">7</text>
<text x="234" y="77.4">8</text>
<text x="95.5" y="79.9">3</text>
<text x="130.6" y="79.9">10</text>
<text x="130.6" y="82.5">11</text>
<text x="182" y="79.9">10</text>
<text x="182.1" y="82.5">11</text>
<text x="130.6" y="85">12</text>
<text x="130.6" y="87.5">13</text>
<text x="182" y="85">12</text>
<text x="182" y="87.5">13</text>
<text x="95.5" y="90.1">1</text>
<text x="95.5" y="92.6">2</text>
<text x="95.5" y="95.2">3</text>
<text x="130.6" y="90.1">14</text>
<text x="130.6" y="92.6">15</text>
<text x="130.6" y="95.2">16</text>
<text x="182" y="90.1">14</text>
<text x="182" y="92.6">15</text>
<text x="182" y="95.2">16</text>
<text x="234" y="95.2">1</text>
<text x="130.6" y="97.7">17</text>
<text x="130.6" y="100.2">18</text>
<text x="182" y="97.7">17</text>
<text x="182" y="100.2">18</text>
<text x="234" y="97.7">2</text>
<text x="234" y="100.2">3</text>
<text x="95.5" y="105.3">1</text>
<text x="95.5" y="107.8">2</text>
<text x="130.6" y="102.8">19</text>
<text x="130.6" y="105.3">20</text>
<text x="182" y="102.8">19</text>
<text x="182" y="105.3">20</text>
<text x="234" y="102.8">4</text>
<text x="234" y="105.3">5</text>
<text x="234" y="107.8">6</text>
<text x="95.5" y="110.4">3</text>
<text x="234" y="110.4">7</text>
<text x="234" y="112.9">8</text>
<text x="234" y="121.8">1</text>
<text x="234" y="124.4">2</text>
<text x="234" y="126.9">3</text>
<text x="234" y="129.4">4</text>
<text x="234" y="132">5</text>
<text x="234" y="134.5">6</text>
<text x="234" y="137.1">7</text>
<text x="234" y="139.6">8</text>
</g>
</svg>
